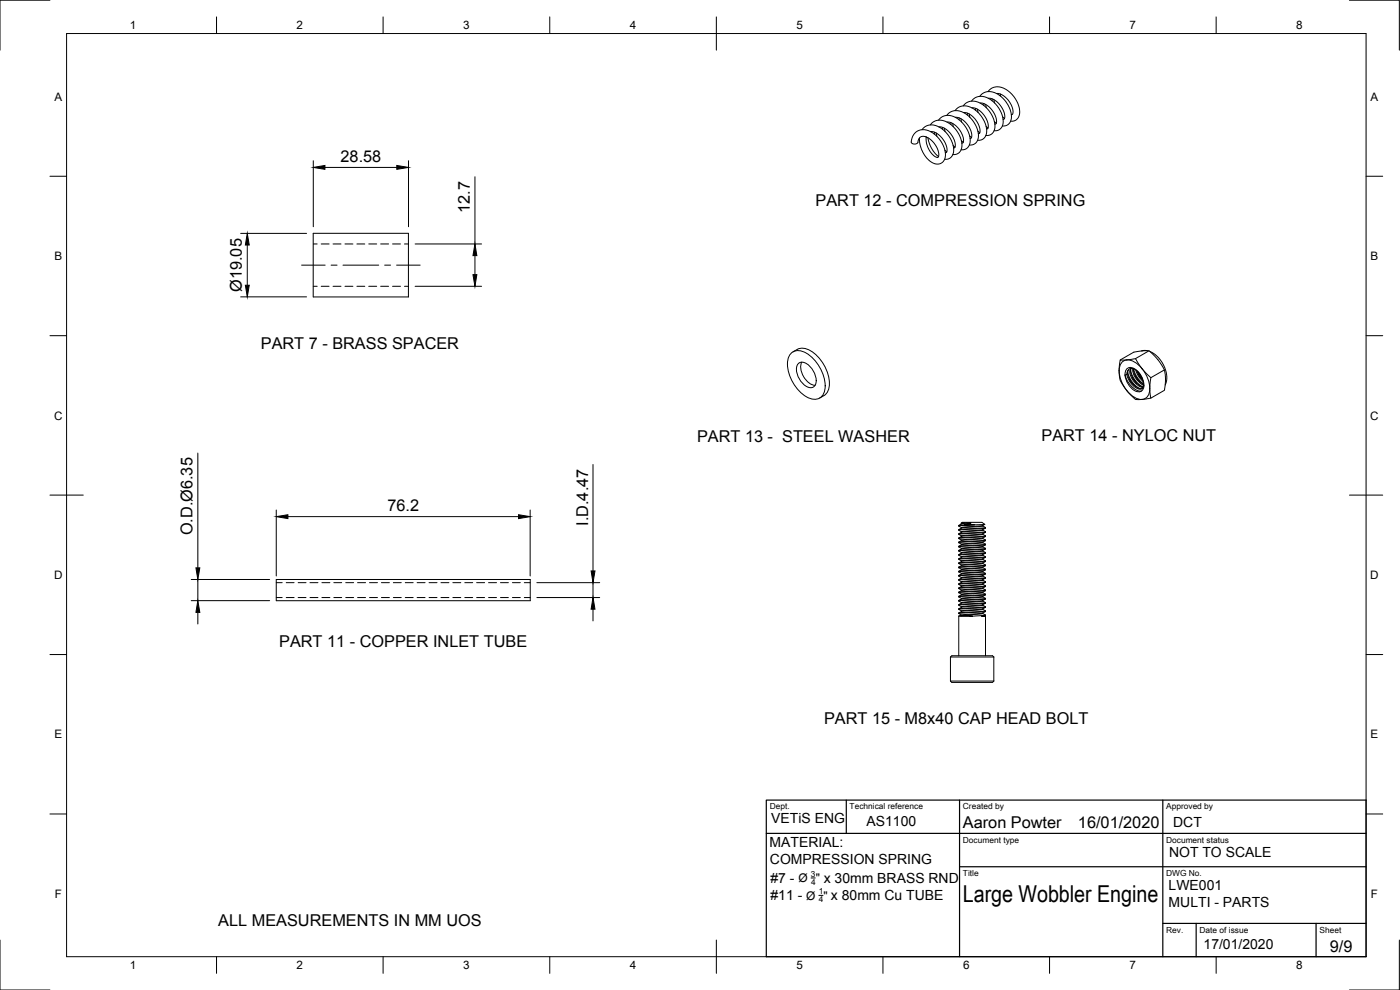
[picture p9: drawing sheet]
<svg xmlns="http://www.w3.org/2000/svg" width="420mm" height="297mm" viewBox="0 0 420 297" stroke-linecap="round" stroke-linejoin="round" font-family="sans-serif">
<!-- layer: Visible -->
<g fill="none" stroke="#000" stroke-width=".3">
<path d="M276.7 38.9l1.4-1.1 1.6-.3 1.8 .5 1.9 1.3 1.7 2.1 .9 2.1 .2 2-.7 1.6a2.22 2.22 0 0 1-2 .7M279.2 37.5l1.5-1.2 1.6-.2 1.9 .5 1.4 1 1.7 1.9 1 2 .4 1.8-.4 1.9a2.28 2.28 0 0 1-2.3 1.2M279.3 39.5l1 .1 1 .5 1.8 1.8 .8 1.4 .3 1.3v.9l-.5 .3M280.5 39.7l-.1 .5M281 39.9l.2 1M281.7 36.1l1.3-1.2 1.6-.3 1.9 .5 1.9 1.3 1.4 1.7 1.1 2.4 .2 2.1-.6 1.6a2.22 2.22 0 0 1-2.1 .7M281.7 38.1h.7l1.1 .4 2 1.8 .9 1.7 .3 1.1-.1 1.1-.4 .2M282.9 38.2v.6M283.4 38.5l.2 1M284.1 34.6l1.5-1.2 1.7-.2 1.8 .5 1.5 1 1.7 2 1 1.9 .3 1.8-.3 1.9a2.28 2.28 0 0 1-2.4 1.2M284.2 36.6l1 .1 1.1 .6 1.8 1.8 1 2.4v1.2l-.5 .3M285.4 36.8l-.1 .6"/>
<path d="M285.9 37l.2 1M286.6 33.2l1.4-1.1 1.6-.3 1.8 .4 1.9 1.3 1.5 1.7 1.2 2.9 .1 1.9-.7 1.4a2.22 2.22 0 0 1-2 .7M286.7 35.2h.8l1 .5 1.9 1.8 1.2 2.5v1.2l-.5 .3M287.9 35.4l-.1 .5M288.4 35.6l.2 1M289.1 31.8l1.5-1.2 1.6-.3 1.9 .6 1.5 1 1.6 1.9 1 2 .4 1.7-.4 1.9a2.28 2.28 0 0 1-2.3 1.2M289.2 33.8l1 .1 1 .5 1.8 1.8 1.1 2.4v1.1l-.2 .4h-.3M290.3 34v.5M290.9 34.2l.2 1M291.6 30.3l1.3-1.1 1.6-.3 1.9 .5 1.8 1.2 1.5 1.8 1 1.9 .4 2.3-.6 1.7a2.18 2.18 0 0 1-2.2 .9M291.6 32.3l1.8 .5 2 1.8 1.1 2.6 .1 1.1-.2 .3-.3 .1M292.8 32.5v.6"/>
<path d="M293.3 32.8l.2 1M293.5 39.4l.5 .4M294 28.9l1.5-1.2 1.7-.2 1.8 .5 1.5 1 1.6 1.8 1.1 2.1 .4 1.9-.4 1.8a2.28 2.28 0 0 1-2.4 1.2M294.1 30.9l.9 .1 1.2 .5 1.8 1.9 1 2.3v1.2l-.4 .3M295.3 31.1v.6M295.8 31.3l.2 1M296 37.9l.5 .5M296.5 27.5l1.4-1.2 1.6-.3 1.8 .5 1.8 1.2 1.7 2 .9 1.9 .3 2.2-.5 1.7a2.22 2.22 0 0 1-2.2 .9M296.6 29.5l1.7 .4 2 1.9 .9 1.4 .3 1.3v1.1l-.5 .2M297.8 29.7l-.1 .5M298.3 29.9l.2 1M298.4 36.5l.6 .5"/>
<path d="M299.1 28.1h.9l1.1 .6 1.8 1.8 .8 1.4 .3 1.1-.1 1.2-.4 .2M300.2 28.2l-.1 .5M300.2 28.4v.4M300.9 35.1l.6 .4M278 41.1l.1 2.1 .9 2 1.2 1.5 .9 .5h.4l.2-1-.4-1.6-.5-1-1.3-1.5-1.1-.8-1.1-.4-1 .2-.6 .8a1.18 1.18 0 0 1-.9 1.2 1.18 1.18 0 0 1-1.3-.5l.5-1.9 1.4-1.4 2-.4 1.2 .3 1.2 .6 2.2 2.1 1.4 2.5 .3 2.4-.3 1.1-.5 .8-1.2 .5-1.1-.1-1.4-.7-1-.9-1.7-2.8-.5-1.7-.1-1.6M278.5 41.3l.4 1.7 .8 1.8 2 2.2M283.6 45.1l.5 .5M286 43.7l.6 .4M288.5 42.2l.6 .5M291 40.8l.6 .5M94 70h28.6v19.1h-28.6zM237.4 106a3.6 3.6 0 0 1 4.6 0 12.2 12.2 0 0 1 5.6 10.8 3.2 3.2 0 0 1-4.7 2.7 11.9 11.9 0 0 1-6.5-11.3l.2-.9z"/>
<path d="M238 105.6a4.6 4.6 0 0 1 6.4 .5 11.3 11.3 0 0 1 4.2 11l-.8 1.2-.5 .4M239.7 109a2.66 2.66 0 0 1 3.4 1 5.5 5.5 0 0 1 1.6 5.5 2.04 2.04 0 0 1-3.3 0 5.9 5.9 0 0 1-2.1-6.1zM240.6 108.7a5.6 5.6 0 0 0 4 6.9M247.2 118.7l-1.2 .8M336.2 108l4.1-2.3 3-.5a2.67 2.67 0 0 1 3 1.4l2 2.4a8.8 8.8 0 0 1 1.3 7l-.1 1.1-4.1 2.4M337.6 112.5l.8 1.9 1.4 1.8 1.7 1 1.1 .1M338.2 108l1.6-.2a.92 .92 0 0 1 1.5 .7l1.5 2.1 1.6 1.8a1.42 1.42 0 0 1 .8 1.8l-.1 2 .1 2.3a.63 .63 0 0 1 .1 .8 .63 .63 0 0 1-.7 .3l-2.2 .3a2.77 2.77 0 0 1-3.1-1.4l-1.1-1.3M338.2 112.3l-.6 .2M338.2 108h-1.3a.64 .64 0 0 0-.8 .2 .64 .64 0 0 0-.1 .7l-.1 3.2a7.6 7.6 0 0 0 2.3 5.1M338.2 112.3a5.5 5.5 0 0 0 4 4.5 1.11 1.11 0 0 0 .9-1.6M338.2 108a8 8 0 0 1 6.5 6.3 4.6 4.6 0 0 1-.8 5.2 3.9 3.9 0 0 1-4.6-1.1l-1.1-1.2M338.2 108a3.1 3.1 0 0 0-2.3 4l.9 3 1.4 2.2"/>
<path d="M338.2 110.6a2.77 2.77 0 0 1 3.8 1.4 5 5 0 0 1 1 4.9 1.98 1.98 0 0 1-3.1-.1 5.4 5.4 0 0 1-1.9-5.8zM338.4 111.4l.4 1.4 .9 1.7 1.2 1.3 1.2 .8M338.7 111l.3-.4 .8-.1 1.6 1 1.3 2 .4 1.7M338.7 111l-.5 1.3M338.7 111a3.8 3.8 0 0 0 1.3 4.2l1 .9a1.92 1.92 0 0 0 1.9 .4M338.9 113.7l1.4 1.9M339.3 110.9l.3 1.3 .9 1.7 1.1 1.2 1.3 1M339.8 113.2l1.4 1.8M340 110.6a5.6 5.6 0 0 0 3.1 5M340.2 110.6a5.9 5.9 0 0 0 2.9 4.7M340.2 110.7l1 2.4 1.9 2M340.7 112.7l1.4 1.8"/>
<path d="M340.9 111l.9 2.1 1.2 1.3M341.2 111.3l.7 1.4 1 1.2-1.4-1.7M341.6 111.7l1 1.6M343.1 115.2l.2 .6M343.1 116.1a5.5 5.5 0 0 1-3.8-5.2l.2-.4a2.58 2.58 0 0 0 .3 3.2l1.8 2 1.4 .6M344.3 105.2l-1.8 .1M344.8 105.2l-4 2.4M345.1 105.4l1.4 .8 1.1 1.1 1.1 1.4 .8 1.4 .7 3-.1 1.4-.4 1M349.5 111l-4.1 2.3M287.7 157.7v.1M287.7 158.9v.2M287.8 157.8l.8 .5"/>
<path d="M287.8 159.1l.8 .5M288.5 157l.3-.3h5.9l.8 .6M288.6 157l2.8-.1-1.9 .6h3l-4.7 .3M288.6 157v.2M288.6 158.3v.1M288.6 157.2l-.8 .5M288.6 159.7l-.8 .5M289.3 156.9l-.7 .1M289.5 157.5l-1.8 .2M291.4 156.9l-2.8 .3M294.9 157.7l-6.3 .6M294.9 157.8l.9 .5-8.1 .6"/>
<path d="M294.9 157.7v.2l-.5 .1-5.7 .4-.9 .5M294.9 159.1l-6.3 .6M294.9 158.9v.2M294.9 159.1l.8 .4M295.5 157.3l-3 .2M295.5 157.3l-.6 .4M295.7 159.5l-8 .7M295.7 158.5l-1.1 .5-5.5 .4-.5 .1v.2M295.7 159.7l-.8 .5M295.8 158.4l-8 .7M295.8 159.5l-.4 .3-7.6 .5M295.8 158.3v.1"/>
<path d="M82.9 173.9h76.2v6.3h-76.2zM287.7 160.2v.1M287.7 162.7v.1M287.7 163.9v.2M287.7 165.2v.1M287.7 166.4v.2M287.7 168.9v.2M287.7 170.2v.1M287.7 172.7v.1M287.7 173.9v.2M287.7 175.2v.1M287.7 177.7v.1"/>
<path d="M287.7 178.9v.2M287.8 160.3l.8 .5M287.8 162.8l.8 .5M287.8 164.1l.8 .5M287.8 166.6l.8 .5M287.8 167.8l.8 .5M287.8 169.1l.8 .5M287.8 171.6l.8 .4M287.8 172.9l.8 .4M287.8 174.1l.8 .5M287.8 175.4l.8 .4M287.8 176.6l.8 .5"/>
<path d="M287.8 177.8l.8 .5M287.8 179.1l.8 .5M288.6 160.8v.1M288.6 162v.2M288.6 164.5v.2M288.6 165.8v.1M288.6 167.1v.1M288.6 168.3v.1M288.6 169.6v.1M288.6 170.8v.1M288.6 172v.2M288.6 173.3v.1"/>
<path d="M288.6 175.8v.1M288.6 177v.2M288.6 179.5v.2M288.6 160.9l-.8 .5M288.6 163.4l-.8 .5M288.6 164.7l-.8 .4M288.6 165.9l-.8 .5M288.6 167.2l-.8 .4M288.6 168.4l-.8 .5M288.6 169.7l-.8 .4M288.6 170.9l-.8 .5M288.6 172.2l-.8 .5"/>
<path d="M288.6 174.7l-.8 .5M288.6 175.9l-.8 .5M288.6 178.4l-.8 .5M288.6 179.7l-.8 .5M294.9 160.2l-6.3 .6M294.9 161.4l-6.3 .6M294.9 162.7l-5.9 .5-.4 .2M294.9 163.9l-6.3 .6M294.9 166.4l-6.3 .7M294.9 167.7l-6.3 .6M294.9 168.9l-6.3 .7M294.9 170.2l-6.3 .6"/>
<path d="M294.9 171.4l-6.3 .6M294.9 172.7l-6.3 .6M294.9 175.2l-6.3 .6M294.9 176.5l-6.3 .5M294.9 177.7l-5.9 .5-.4 .2M294.9 179l-6.3 .5M294.9 161.6l.9 .5-8.1 .6M294.9 166.6l.9 .5-7.3 .4-.7 .1-.1 .2M294.9 172.8l.9 .5-8.1 .6M294.9 176.6l.9 .5-8.1 .6M294.9 160.3l-6.3 .6M294.9 161.6l-6 .5-1.1 .6"/>
<path d="M294.9 162.8l-6.3 .6M294.9 164.1l-6.3 .6M294.9 165.3l-6.3 .6M294.9 166.6l-6.3 .6M294.9 167.8l-6.3 .6M294.9 168.9l-.2 .3-6.1 .5M294.9 170.3l-6.3 .6M294.9 171.6l-6.3 .6M294.9 172.7v.2l-.5 .1-5.7 .4-.9 .5M294.9 174.1l-6.3 .6M294.9 175.3l-6.3 .6M294.9 176.4l-.3 .3-5.7 .4-1.1 .6"/>
<path d="M294.9 177.8l-6.3 .6M294.9 179.1l-6.3 .6M294.9 160.2v.1M294.9 161.4v.2M294.9 162.7v.1M294.9 163.9v.2M294.9 165.2v.1M294.9 166.4v.2M294.9 167.7v.1M294.9 170.2v.1M294.9 171.4v.2M294.9 173.9v.2"/>
<path d="M294.9 175.2v.1M294.9 177.7v.1M294.9 178.9v.2M294.9 160.3l.8 .5M294.9 162.8l.8 .5M294.9 164.1l.8 .4M294.9 165.3l.8 .5M294.9 167.8l.8 .5M294.9 169.1l.8 .4M294.9 170.3l.8 .5M294.9 171.6l.8 .4M294.9 174.1l.8 .4"/>
<path d="M294.9 175.3l.8 .5M294.9 177.8l.8 .5M294.9 179.1l.8 .4M295.7 160.8l-7.3 .5-.6 .1-.1 .2M295.7 163.3l-8 .6M295.7 164.5l-8 .7M295.7 165.8l-8 .6M295.7 168.3l-8 .6M295.7 169.5l-8 .7M295.7 170.8l-7.6 .5-.4 .3M295.7 172l-8 .7M295.7 174.5l-8 .7"/>
<path d="M295.7 175.8l-7.3 .5-.6 .1-.1 .2M295.7 178.3l-8 .6M295.7 179.5l-8 .7M295.7 164.7l-1 .6-6.1 .5M295.7 173.5l-1.1 .5-5.5 .4-.5 .1v.2M295.7 179.7l-1 .6-6.1 .5M295.7 161l-.8 .4M295.7 162.2l-.8 .5M295.7 163.5l-.8 .4M295.7 166l-.8 .4M295.7 167.2l-.8 .5M295.7 168.5l-.8 .4"/>
<path d="M295.7 169.7l-.8 .5M295.7 171l-.8 .4M295.7 172.2l-.8 .5M295.7 174.7l-.8 .5M295.7 176l-.8 .5M295.7 177.2l-.8 .5M295.7 178.5l-.8 .5M295.8 161l-8.1 .6 .9 .5M295.8 162.2l-8 .6M295.8 163.5l-8 .6M295.8 164.5l-.1 .2-.4 .1-7.6 .5 .9 .5M295.8 166l-8 .6"/>
<path d="M295.8 167.2l-8 .6M295.8 168.5l-8 .6M295.8 169.7l-8.1 .6 .9 .5M295.8 170.8l-.1 .2-.6 .1-7.3 .5M295.8 172.2l-8 .7M295.8 173.4l-8 .7M295.8 174.5l-.4 .3-7.6 .6M295.8 176l-8 .6M295.8 177.2l-8 .6M295.8 178.5l-8 .6M295.8 179.5l-.1 .2-.4 .1-7.6 .5 .9 .5M295.8 160.8v.2"/>
<path d="M295.8 162v.2M295.8 163.3v.2M295.8 165.8v.2M295.8 167.1v.1M295.8 168.3v.2M295.8 169.6v.1M295.8 172v.2M295.8 173.3v.1M295.8 175.8v.2M295.8 177v.2M295.8 178.3v.2M285.2 197.1a2.42 2.42 0 0 1 2.2-.3h8.7a2.42 2.42 0 0 1 2.2 .3"/>
<path d="M285.2 197.1h13.1M285.2 197.1v7.3M287.7 184.9h4.2zM287.7 180.2v.1M287.7 181.4v.2M287.7 183.9v.2M287.7 184.9v11.9M287.8 181.6l.8 .5M287.8 182.8l.8 .5M287.8 184.1l.8 .5M288.6 180.8v.1M288.6 182.1v.1"/>
<path d="M288.6 183.3v.1M288.6 184.6v.1M288.6 184.7h-.1M288.6 180.9l-.8 .5M288.6 182.2l-.8 .5M288.6 183.4l-.8 .5M294.9 181.4l-6.3 .7M294.9 182.7l-6.3 .6M294.9 183.9l-6.3 .7M294.9 181.6l.9 .5-7.3 .4-.7 .1-.1 .2M294.9 180.3l-6.3 .6M294.9 181.6l-6.3 .6"/>
<path d="M294.9 182.8l-6.3 .6M294.9 183.9l-.2 .3-6.1 .5M294.9 180.2v.1M294.9 181.4v.2M294.9 182.7v.1M294.9 180.3l.8 .5M294.9 182.8l.8 .5M294.9 184.1l.8 .4M295.6 184.8l-1 .1h1.2M295.6 184.8l.2 .1M295.7 180.8l-8 .6M295.7 183.3l-8 .6"/>
<path d="M295.7 184.5l-3.8 .4M295.7 181l-.8 .4M295.7 182.2l-.8 .5M295.7 183.5l-.8 .4M295.7 184.7l-.1 .1M295.8 181l-8 .6M295.8 182.2l-8 .6M295.8 183.5l-8 .6M295.8 184.7l-1.2 .2M295.8 180.8v.2M295.8 182.1v.1M295.8 183.3v.2"/>
<path d="M295.8 184.6v.1M295.8 184.9v11.9M298.3 197.1v7.3M285.2 204.4a2.32 2.32 0 0 0 2.2 .4h8.7a2.32 2.32 0 0 0 2.2-.4M285.2 204.4h13.1"/>
</g>
<!-- layer: Hidden -->
<g fill="none" stroke="#000" stroke-width=".3">
<path d="M94 73.2h1.2M96.4 73.2h2.4M99.9 73.2h2.4M103.5 73.2h2.4M107.1 73.2h2.4M110.7 73.2h2.4M114.2 73.2h2.4M117.8 73.2h2.4M121.4 73.2h1.2M94 85.9h1.2M96.4 85.9h2.4M99.9 85.9h2.4"/>
<path d="M103.5 85.9h2.4M107.1 85.9h2.4M110.7 85.9h2.4M114.2 85.9h2.4M117.8 85.9h2.4M121.4 85.9h1.2M82.9 179.3h1.8M82.9 174.8h1.8M85.9 179.3h2.4M85.9 174.8h2.4M89.5 179.3h2.3M89.5 174.8h2.3"/>
<path d="M93 179.3h2.4M93 174.8h2.4M96.6 179.3h2.4M96.6 174.8h2.4M100.2 179.3h2.4M100.2 174.8h2.4M103.8 179.3h2.3M103.8 174.8h2.3M107.3 179.3h2.4M107.3 174.8h2.4M110.9 179.3h2.4M110.9 174.8h2.4"/>
<path d="M114.5 179.3h2.4M114.5 174.8h2.4M118 179.3h2.4M118 174.8h2.4M121.6 179.3h2.4M121.6 174.8h2.4M125.2 179.3h2.4M125.2 174.8h2.4M128.8 179.3h2.3M128.8 174.8h2.3M132.3 179.3h2.4M132.3 174.8h2.4"/>
<path d="M135.9 179.3h2.4M135.9 174.8h2.4M139.5 179.3h2.4M139.5 174.8h2.4M143 179.3h2.4M143 174.8h2.4M146.6 179.3h2.4M146.6 174.8h2.4M150.2 179.3h2.4M150.2 174.8h2.4M153.8 179.3h2.3M153.8 174.8h2.3"/>
<path d="M157.4 179.3h1.7M157.4 174.8h1.7"/>
</g>
<!-- layer: Border -->
<g fill="none" stroke="#000" stroke-width=".3">
<path d="M15 .1h-15v15M20 10.1h390v276.9h-390zM65 5.1v5M115 5.1v5M165 5.1v5M215 5.1v10M265 5.1v5M315 5.1v5M365 5.1v5M405 .1h15v15M15 52.9h5M410 52.9h5"/>
<path d="M15 100.7h5M410 100.7h5M15 148.6h10M405 148.6h10M15 196.4h5M410 196.4h5M15 244.2h5M410 244.2h5M0 282.1v14.9h15M65 287v5M115 287v5M165 287v5"/>
<path d="M215 282.1v9.9M265 287v5M315 287v5M365 287v5M420 282.1v14.9h-15"/>
</g>
<!-- layer: TitleBlock -->
<path d="M230 240.1h180v46.9h-180zM230 250h180M254 240.1v9.9M288 240.1v46.9M349 240.1v46.9M288 260.1h122M349 277.1h61M359 277.1v9.9M395 277.1v9.9" fill="none" stroke="#000" stroke-width=".36"/>
<!-- layer: Center Lines -->
<path d="M90.5 79.6h7.1M99.4 79.6h1.8M102.9 79.6h10.8M115.4 79.6h1.8M119 79.6h7.1" fill="none" stroke="#000" stroke-width=".3"/>
<!-- layer: Dimensions -->
<g fill="none" stroke="#000" stroke-width=".3">
<path d="M94 48.2v19.8M97.5 50.2h21.6M122.6 48.2v19.8M142.5 53v20.2M72.2 70h19.8M74.2 73.5v12.1M124.6 73.2h19.9M142.5 76.7v5.7M72.2 89.1h19.8M124.6 85.9h19.9M59.4 135.9v34.5M178 139.4v31.9"/>
<path d="M82.9 153v19.8M86.4 155h69.2M159.1 153v19.8M57.4 173.9h23.5M59.4 173.9v6.3M161.1 174.8h18.9M161.1 179.3h18.9M178 174.8v4.5M57.4 180.2h23.5M59.4 183.7v3.5M178 182.8v3.5"/>
</g>
<path d="M94 50.2l3.5-.6v1.2zM119.1 49.6l3.5 .6-3.5 .6zM74.2 70l.6 3.5h-1.2zM142.5 73.2l.6 3.5h-1.2zM73.6 85.6h1.2l-.6 3.5zM141.9 82.4h1.2l-.6 3.5zM82.9 155l3.5-.6v1.2zM155.6 154.4l3.5 .6-3.5 .6zM58.8 170.4h1.2l-.6 3.5zM177.4 171.3h1.2l-.6 3.5zM59.4 180.2l.6 3.5h-1.2zM178 179.3l.6 3.5h-1.2z" fill="#000" stroke="#000" stroke-width=".3"/>
<!-- layer: Annotations -->
<path d="M243.4 263.4h1.3M245.7 268.7h1.3" fill="none" stroke="#000" stroke-width=".3"/>
<text font-size="7" x="289" y="270.6">Large Wobbler Engine</text>
<g font-size="4.9">
<text x="102.2" y="48.7">28.58</text>
<text x="141" y="63.8" transform="rotate(-90 141 63.8)">12.7</text>
<text x="244.8" y="61.9">PART 12 - COMPRESSION SPRING</text>
<text x="72.6" y="87.6" transform="rotate(-90 72.6 87.6)">Ø19.05</text>
<text x="78.3" y="104.7">PART 7 - BRASS SPACER</text>
<text x="209.2" y="132.7">PART 13 - STEEL WASHER</text>
<text x="312.6" y="132.2">PART 14 - NYLOC NUT</text>
<text x="116.3" y="153.5">76.2</text>
<text x="57.7" y="160.6" transform="rotate(-90 57.7 160.6)">O.D.Ø6.35</text>
<text x="176.5" y="157.8" transform="rotate(-90 176.5 157.8)">I.D.4.47</text>
<text x="83.8" y="194">PART 11 - COPPER INLET TUBE</text>
<text x="247.3" y="217.3">PART 15 - M8x40 CAP HEAD BOLT</text>
<text x="289" y="248.5">Aaron Powter</text>
<text x="323.5" y="248.5">16/01/2020</text>
<text x="65.5" y="277.9">ALL MEASUREMENTS IN MM UOS</text>
<text x="399.1" y="285.7">9/9</text>
</g>
<g font-size="4.2">
<text x="231.5" y="247">VETiS ENG</text>
<text x="260.1" y="247.7">AS1100</text>
<text x="352.1" y="248">DCT</text>
<text x="231" y="254.3">MATERIAL:</text>
<text x="350.9" y="257.1">NOT TO SCALE</text>
<text x="231.1" y="259.3">COMPRESSION SPRING</text>
<text x="231.2" y="264.9">#7 -</text>
<text x="247.2" y="264.9">x 30mm BRASS RND</text>
<text x="350.7" y="267.1">LWE001</text>
<text x="231.2" y="270.2">#11 -</text>
<text x="249.4" y="270.2">x 80mm Cu TUBE</text>
<text x="350.7" y="272.2">MULTI - PARTS</text>
<text x="361.2" y="284.6">17/01/2020</text>
</g>
<g font-size="3.6">
<text x="239.6" y="264.7">Ø &quot;</text>
<text x="242" y="269.9">Ø &quot;</text>
</g>
<g font-size="3.5">
<text x="39" y="8.8">1</text>
<text x="89" y="8.8">2</text>
<text x="139" y="8.8">3</text>
<text x="189" y="8.8">4</text>
<text x="239" y="8.8">5</text>
<text x="289" y="8.8">6</text>
<text x="339" y="8.8">7</text>
<text x="389" y="8.8">8</text>
<text x="16.3" y="30.2">A</text>
<text x="411.3" y="30.2">A</text>
<text x="16.3" y="78">B</text>
<text x="411.3" y="78">B</text>
<text x="16.2" y="125.9">C</text>
<text x="411.2" y="125.9">C</text>
<text x="16.2" y="173.7">D</text>
<text x="411.2" y="173.7">D</text>
<text x="16.3" y="221.6">E</text>
<text x="411.3" y="221.6">E</text>
<text x="16.4" y="269.4">F</text>
<text x="411.4" y="269.4">F</text>
<text x="39" y="290.8">1</text>
<text x="89" y="290.8">2</text>
<text x="139" y="290.8">3</text>
<text x="189" y="290.8">4</text>
<text x="239" y="290.8">5</text>
<text x="289" y="290.8">6</text>
<text x="339" y="290.8">7</text>
<text x="389" y="290.8">8</text>
</g>
<g font-size="2.5">
<text x="231" y="242.9">Dept.</text>
<text x="255" y="242.9">Technical reference</text>
<text x="289" y="242.9">Created by</text>
<text x="350" y="242.9">Approved by</text>
<text x="289" y="252.8">Document type</text>
<text x="350" y="252.8">Document status</text>
<text x="243.4" y="263.1">3</text>
<text x="289" y="262.9">Title</text>
<text x="350" y="262.9">DWG No.</text>
<text x="243.4" y="265.5">4</text>
<text x="245.8" y="268.4">1</text>
<text x="245.7" y="270.7">4</text>
<text x="350" y="279.9">Rev.</text>
<text x="360" y="279.9">Date of issue</text>
<text x="396" y="279.9">Sheet</text>
</g>
</svg>
